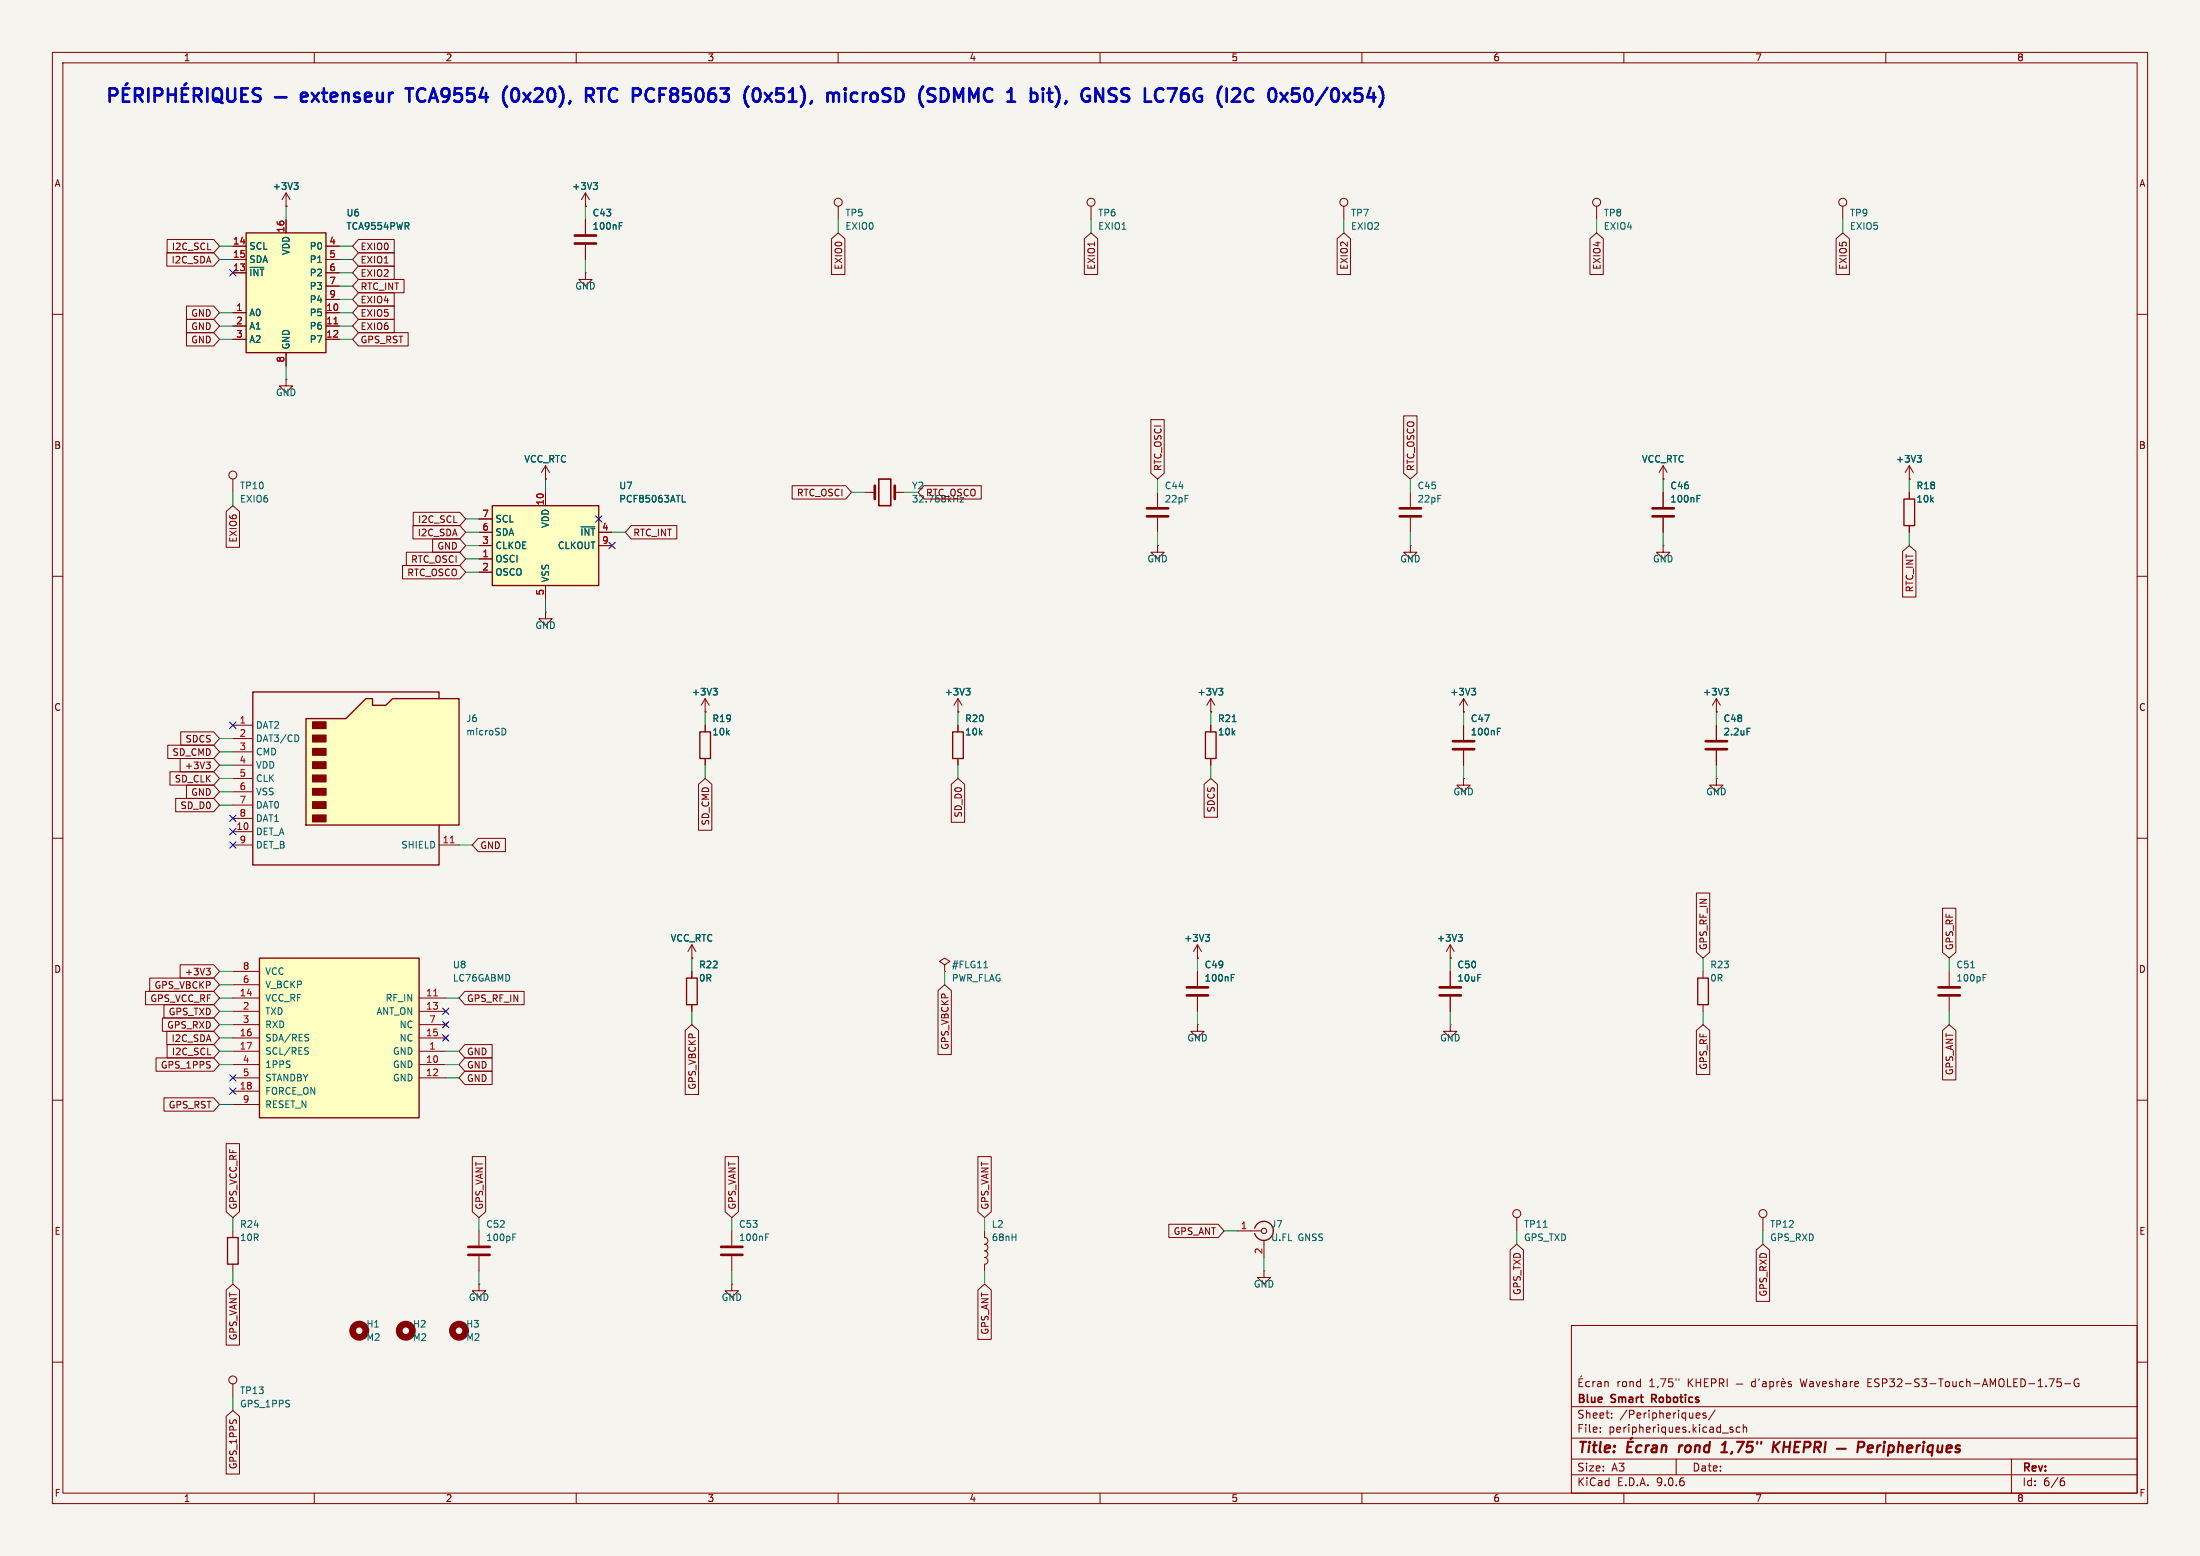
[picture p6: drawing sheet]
<svg xmlns="http://www.w3.org/2000/svg" width="420mm" height="297mm" viewBox="0 0 420 297" stroke-linecap="round" stroke-linejoin="round" font-family="sans-serif">
<path d="M0 0h420v297h-420z" fill="#f5f4ef" stroke="#f5f4ef" stroke-width=".19"/>
<g fill="none" stroke="#840000" stroke-width=".19">
<path d="M10 10h400v277h-400zM12 12h396v273h-396zM60 10v2M110 10v2M160 10v2M210 10v2M260 10v2M310 10v2M360 10v2M10 60h2M54.6 72.4v1.3h1.3l-1.3 1.2-1.3-1.2h1.3M54.6 72.4h.1"/>
<path d="M408 60h2M44.4 91.4v2.6M104.1 91.4h.1M104.1 88.9l-.7 1.3M104.1 88.9l.8 1.3M104.1 88.9v2.5M221 94v2.8M221 98.8v2.8M10 110h2M104.1 116.8v1.3h1.3l-1.3 1.3-1.2-1.3h1.2M104.1 116.8h.1M408 110h2"/>
<path d="M10 160h2M408 160h2M276.9 182.9h.1M276.9 195.6v1.3h1.2l-1.2 1.2-1.3-1.2h1.3M276.9 195.6h.1M276.9 180.3v2.6M276.9 185.4v2.8M276.9 190.2v2.8M276.9 180.3l-.8 1.3M276.9 180.3l.7 1.3M325.1 185.4v1.3M325.1 191.8v1.2"/>
<path d="M372.1 185.4v2.8M372.1 190.2v2.8M10 210h2M408 210h2M289.6 232.4v2.5M336.5 232.4v2.5M300 253h108v32h-108zM10 260h2M300 278.5h108M300 274.5h108M300 268.5h108M301.4 263.9h.5"/>
<path d="M301.9 262.6l-.2 .2M302.2 263.2h-.8v1.5h.8M303.4 263.8l-.4-.1-.3 .3 .2 .6h.5M304.1 263.7v1M304.5 263.7l-.3 .1-.1 .2M305 263.8h.6l.1 .9M305.5 273.2v.2M305.5 272.5v.1M305.7 264l-.5 .1a.29 .29 0 0 0-.3 .3 .29 .29 0 0 0 .3 .3l.5-.1M306.4 263.8l.2-.1 .3 .1 .1 .9M306.4 263.7v1M307.7 270.5v.2"/>
<path d="M307.7 269.8v.1M320 278.5v3M320.5 263.2v.3M324 269.7l.4 .1 .1 .2-.7 .2M324.4 270.6l-.4 .1M325.7 269.8l-.4-.1-.2 .2 .1 .2 .5 .2v.3h-.6M327.4 269.1l-1.2 1.9M330.8 272.5l-.4-.1-.2 .2 .1 .2 .5 .2v.3h-.6M331.4 264.2h1.3M332.2 272.5l-.5-.1-.3 .3 .2 .6h.6M332.8 272.5l.2-.1 .4 .1v.9M332.8 271.9v1.5"/>
<path d="M335.1 263.8l-.4-.1-.3 .3 .1 .6h.6M335.1 263.2v1.5M335.9 263.2l-.2 .3M336.5 263.8h.6l.1 .9M337.2 264l-.5 .1a.29 .29 0 0 0-.3 .3 .29 .29 0 0 0 .3 .3l.5-.1M337.9 263.8l.4-.1 .3 .3-.2 .6h-.5M337.9 263.7v1.5M339.2 263.7v1M339.7 263.7l-.3 .1-.2 .2M340.1 264.2l.7-.2-.1-.2-.4-.1-.2 .2 .1 .7h.5M340.3 263.1l.2 .2M341.9 263.8l-.3-.1-.2 .2v.2l.5 .2v.3h-.5"/>
<path d="M356.6 263.9h.5M357.3 263.2h-.7v1.5h.7M384 278.5v6.5M391.2 263.2h1l-.7 1.5M393.4 263.2h-.7v.7l.2-.1h.5l.1 .2-.1 .5-.2 .2-.5-.2M394.2 264.1h1.1M396.8 263.3a.7 .7 0 0 0-.9 .6 .7 .7 0 0 0 .9 .7l.1-.6h-.3M408 260h2M60 285v2M110 285v2M160 285v2M210 285v2"/>
<path d="M260 285v2M300 281.5h108M310 285v2M360 285v2M393.6 282.7h.4l.2 .2-.1 .5-.5 .2M394 282.1l-.4 .1"/>
<circle cx="44.4" cy="90.7" r=".76"/>
<circle cx="289.6" cy="231.6" r=".76"/>
<circle cx="336.6" cy="231.6" r=".76"/>
</g>
<g fill="none" stroke="#840000" stroke-width=".4">
<path d="M310.7 276.2h.7M311.8 275.2h-1l-.2 2h.9M313.4 276a.66 .66 0 0 0-1 .3l-.1 .5 .2 .3h.8M314.3 275.9l-.2 1.3M314.8 275.9l-.4 .1-.2 .3M315.5 276h.8l-.1 1.2M316.3 276.3l-.7 .1a.4 .4 0 0 0-.3 .4 .4 .4 0 0 0 .2 .4l.7-.1M317.3 276.1a.49 .49 0 0 1 .8 .1l-.1 1M317.3 275.9l-.2 1.3M320.6 275.9l-.1 1.3M328.6 277.2h1.1M328.8 275.8l.6-.6-.3 2"/>
<path d="M338.6 275.2l-.2 2M338.8 276.1l.7 1.1M339.8 275.2l-1.3 1.1M354.7 276.3h.8a.55 .55 0 0 0 .4-.5 .55 .55 0 0 0-.3-.6h-.8l-.2 2M356.6 276.5l.9-.2v-.3h-.8l-.2 .9 .3 .3 .5-.1M358.5 275.9l-.2 1.3M359 275.9l-.4 .1-.2 .3M359.7 275.9l-.2 1.3M359.8 275.2v.2M360.6 276h.8l.1 .3v.5a.66 .66 0 0 1-1 .3M360.6 275.9l-.2 2M362.4 276.1a.49 .49 0 0 1 .9 .1l-.2 1"/>
<path d="M362.5 275.2l-.2 2M364.1 276.5l1-.2-.1-.3h-.7l-.3 .9 .3 .3 .6-.1M366 275.9l-.2 1.3M366.5 275.9l-.3 .1-.3 .3M367.2 275.9l-.2 1.3M367.3 275.2v.2M369 276a.66 .66 0 0 0-1 .3v.5l.1 .3h.8M369 275.9l-.2 2M370 275.9l-.1 1.2a.57 .57 0 0 0 .8-.1M370.8 275.9l-.1 1.3M371.6 276.5l1-.2-.1-.3h-.7l-.2 .9 .2 .3 .6-.1M374.2 276a.49 .49 0 0 0-.8 .3v.1l.5 .1 .2 .3-.3 .4-.5-.1"/>
</g>
<path d="M315.3 267h.6M315.9 266.2h-.6v1.5" fill="none" stroke="#840000" stroke-width=".3"/>
<path d="M218.9 97h4.1M218.9 98.6h4.1M274.8 188.5h4.1M274.8 190h4.1M370.1 188.5h4M370.1 190h4" fill="none" stroke="#840000" stroke-width=".51"/>
<path d="M278.4 178.4h.8l-.5 .5M278.9 178.9l.3 .2v.3l-.3 .2M376.2 184.7h.7M378.6 186.6h.4M378.6 186h.6M294.6 234.3h.8" fill="none" stroke="#006464" stroke-width=".19"/>
<path d="M324.1 186.7h2v5.1h-2z" fill="none" stroke="#840000" stroke-width=".25"/>
<path d="M94 96.5h20.3v15.3h-20.3z" fill="#ffffc2"/>
<path d="M94 96.5h20.3v15.3h-20.3z" fill="none" stroke="#840000" stroke-width=".25"/>
<path d="M91.4 99.1h2.6M104.1 94v2.5M91.4 101.6h2.6M91.4 104.1h2.6M91.4 106.7h2.6M91.4 109.2h2.6M104.1 111.8v2.5M114.3 101.6h2.5M114.3 104.1h2.5" fill="none" stroke="#840000" stroke-width=".19"/>
<path d="M130.3 95.8h.6M110.9 100.6h2.7" fill="none" stroke="#006464" stroke-width=".19"/>
<path d="M49.5 182.9h30.5v30.5h-30.5z" fill="#ffffc2"/>
<path d="M49.5 182.9h30.5v30.5h-30.5zM131.1 186.7h2v5.1h-2zM43.4 236.2h2.1v5.1h-2.1z" fill="none" stroke="#840000" stroke-width=".25"/>
<g fill="none" stroke="#840000" stroke-width=".19">
<path d="M44.4 185.4h5.1M44.4 188h5.1M44.4 190.5h5.1M44.4 193h5.1M44.4 195.6h5.1M44.4 198.1h5.1M80 190.5h5.1M80 193h5.1M80 195.6h5.1M80 198.1h5.1M84.7 195.2l.8 .8M84.7 197.7l.8 .8"/>
<path d="M85.5 195.2l-.8 .8M85.5 197.7l-.8 .8M132.1 182.9h.1M132.1 180.3l-.8 1.3M132.1 180.3l.7 1.3M132.1 180.3v2.6M132.1 185.4v1.3M132.1 191.8v1.2M44.4 200.7h5.1M44.4 203.2h5.1M44.4 205.7h5.1M44.4 208.3h5.1"/>
<path d="M44.4 210.8h5.1M80 200.7h5.1M80 203.2h5.1M80 205.7h5.1M44.4 234.9v1.3M91.4 234.9v2.8M91.4 239.8v2.8M44.4 241.3v1.3M91.4 245.1v1.3h1.3l-1.3 1.2-1.2-1.2h1.2M91.4 245.1h.1M44.4 264.2v2.5"/>
<circle cx="44.4" cy="263.4" r=".76"/>
</g>
<path d="M58.4 200h.5M58.7 197.4l.2 .1M58.8 198.2l.1 .1-.1 .3M58.6 200.6l.3 .3-.3 .3M97.9 236.1h.4M97.9 235.5h.6" fill="none" stroke="#006464" stroke-width=".19"/>
<path d="M82.8 190.1h.7" fill="none" stroke="#a90000" stroke-width=".19"/>
<g fill="none" stroke="#840000" stroke-width="1.3">
<circle cx="68.6" cy="254" r="1.27"/>
<circle cx="77.5" cy="254" r="1.27"/>
</g>
<path d="M89.4 238h4.1M89.4 239.5h4.1" fill="none" stroke="#840000" stroke-width=".51"/>
<path d="M47 44.5h15.2v22.8h-15.2z" fill="#ffffc2"/>
<path d="M47 44.5h15.2v22.8h-15.2z" fill="none" stroke="#840000" stroke-width=".25"/>
<g fill="none" stroke="#840000" stroke-width=".19">
<path d="M54.6 39.4h.1M54.6 36.8v2.6M54.6 36.8l-.8 1.3M54.6 36.8l.8 1.3M111.8 39.4h.1M111.8 36.8l-.8 1.3M111.8 36.8l.7 1.3M111.8 36.8v2.6M44.4 47h2.6M44.4 49.5h2.6M44.4 52.1h2.6M44.4 59.7h2.6"/>
<path d="M54.6 41.9v2.6M62.2 47h2.6M62.2 49.5h2.6M62.2 52.1h2.6M62.2 59.7h2.6M62.2 54.6h2.6M62.2 57.2h2.6M44.4 62.2h2.6M44.4 64.8h2.6M54.6 67.3v2.6M62.2 62.2h2.6M62.2 64.8h2.6"/>
<path d="M180.3 184.2l1.1-.7-1.1-.6-1 .6 1 .7v1.2M180.3 185.4h.1M228.6 195.6v1.3h1.3l-1.3 1.2-1.3-1.2h1.3M228.6 195.6h.1"/>
</g>
<path d="M63.7 61.8h.8" fill="none" stroke="#a90000" stroke-width=".19"/>
<path d="M56.1 34.9h.8l-.4 .5M56.7 35.4l.2 .2v.3l-.2 .2M113.3 34.9h.8l-.5 .5M113.8 35.4l.3 .2v.3l-.3 .2M187.8 184.7h.8" fill="none" stroke="#006464" stroke-width=".19"/>
<path d="M58.4 137.2h7.6l3.8-3.8h1.3v1.2h2.6l1.2-1.2h12.7v24.1h-29.2z" fill="#ffffc2"/>
<path d="M363.5 95.3h2v5h-2zM58.4 137.2h7.6l3.8-3.8h1.3v1.2h2.6l1.2-1.2h12.7v24.1h-29.2zM83.8 133.4v-1.3h-35.5v33h35.5v-7.6M133.6 139.7h2v5.1h-2zM181.9 139.7h2v5.1h-2zM230.1 139.7h2.1v5.1h-2.1zM239.5 234.4a1.81 1.81 0 0 1 2.8-1 1.81 1.81 0 0 1 0 3 1.81 1.81 0 0 1-2.8-.9" fill="none" stroke="#840000" stroke-width=".25"/>
<g fill="#840000" stroke="#840000" stroke-width=".25">
<path d="M59.7 137.8h2.5v1.3h-2.5z"/>
<path d="M59.7 140.3h2.5v1.3h-2.5z"/>
<path d="M59.7 142.9h2.5v1.2h-2.5z"/>
<path d="M59.7 145.4h2.5v1.3h-2.5z"/>
<path d="M59.7 148h2.5v1.2h-2.5z"/>
<path d="M59.7 150.5h2.5v1.3h-2.5z"/>
<path d="M59.7 153h2.5v1.3h-2.5z"/>
<path d="M59.7 155.6h2.5v1.2h-2.5z"/>
</g>
<g fill="none" stroke="#840000" stroke-width=".19">
<path d="M54.6 39.4h.1M111.8 39.4h.1M160 39.4v2.5M208.3 39.4v2.5M256.5 39.4v2.5M304.8 39.4v2.5M351.8 39.4v2.5M31.8 48.3h9l1.1 1.2-1.1 1.3h-9zM31.9 45.7h8.9l1.1 1.3-1.1 1.3h-8.9zM35.6 58.4h5.2l1.1 1.3-1.1 1.3h-5.2zM44.4 47h2.6M44.4 49.5h2.6"/>
<path d="M44.4 52.1h2.6M44.4 59.7h2.6M54.6 41.9v2.6M62.2 47h2.6M62.2 49.5h2.6M62.2 52.1h2.6M62.2 59.7h2.6M62.2 54.6h2.6M62.2 57.2h2.6M68.4 55.9h6.9v2.5h-6.9l-1.1-1.2zM68.4 58.4h6.9v2.6h-6.9l-1.1-1.3zM68.4 53.3h8.7v2.6h-8.7l-1.1-1.3z"/>
<path d="M68.4 45.7h6.9v2.6h-6.9l-1.1-1.3zM68.4 48.3h6.9v2.5h-6.9l-1.1-1.3zM68.4 50.8h6.9v2.5h-6.9l-1.1-1.2zM111.8 52.1v1.2h1.2l-1.2 1.3-1.3-1.3h1.3M111.8 52.1h.1M111.8 41.9v2.8M111.8 46.7v2.8M158.7 45.6l1.3-1.1 1.3 1.1v6.8h-2.6zM207 45.6l1.3-1.1 1.3 1.1v6.8h-2.6zM255.3 45.6l1.2-1.1 1.3 1.1v6.8h-2.5zM303.5 45.6l1.3-1.1 1.3 1.1v6.8h-2.6zM350.5 45.6l1.3-1.1 1.3 1.1v6.8h-2.6z"/>
<path d="M35.6 61h5.2l1.1 1.2-1.1 1.3h-5.2zM35.6 63.5h5.2l1.1 1.3-1.1 1.2h-5.2zM44.4 62.2h2.6M44.4 64.8h2.6M54.6 67.3v2.6M62.2 62.2h2.6M62.2 64.8h2.6M68.4 61h6.9v2.5h-6.9l-1.1-1.3zM68.4 63.5h9.5v2.5h-9.5l-1.1-1.2zM268 79.4h2.5v10.9l-1.3 1.1-1.2-1.1zM43.2 97.6l1.2-1.1 1.3 1.1v6.9h-2.5zM78.9 97.8h8.9l1.1 1.3-1.1 1.2h-8.9z"/>
<path d="M91.4 99.1h2.6M104.1 91.4h.1M104.1 94v2.5M151.2 92.7h10.2l1.2 1.3-1.2 1.3h-10.2zM165.1 94h1.9M170.8 94h1.9M176.4 92.7h10.9v2.6h-10.9l-1.1-1.3zM219.7 80.1h2.6v10.2l-1.3 1.1-1.3-1.1zM269.2 94v2.8M269.2 98.8v2.8M317.5 91.4h.1M317.5 88.9l-.8 1.3"/>
<path d="M317.5 88.9l.8 1.3M317.5 88.9v2.5M317.5 94v2.8M317.5 98.8v2.8M364.5 91.4h.1M364.5 88.9l-.8 1.3M364.5 88.9l.8 1.3M364.5 88.9v2.5M364.5 94v1.3M76.8 107.9h11l1.1 1.3-1.1 1.3h-11zM77.6 105.4h10.2l1.1 1.3-1.1 1.3h-10.2zM78.8 100.3h9l1.1 1.3-1.1 1.3h-9z"/>
<path d="M82.6 102.9h5.2l1.1 1.2-1.1 1.3h-5.2zM91.4 101.6h2.6M91.4 104.1h2.6M91.4 106.7h2.6M91.4 109.2h2.6M104.1 111.8v2.5M114.3 101.6h2.5M114.3 104.1h2.5M120.5 100.3h8.7v2.6h-8.7l-1.1-1.3zM221 104.1v1.3h1.2l-1.2 1.3-1.3-1.3h1.3M221 104.1h.1M269.2 104.1v1.3h1.3l-1.3 1.3-1.2-1.3h1.2"/>
<path d="M269.2 104.1h.1M317.5 104.1v1.3h1.3l-1.3 1.3-1.3-1.3h1.3M317.5 104.1h.1M363.2 105.3l1.3-1.2 1.3 1.2v8.7h-2.6zM364.5 100.3v1.3M34.5 139.7h6.3l1.1 1.3-1.1 1.2h-6.3zM44.4 138.4h3.9M134.6 135.9h.1M134.6 133.4v2.5M134.6 138.4v1.3M134.6 133.4l-.7 1.2M134.6 133.4l.8 1.2"/>
<path d="M182.9 135.9h.1M182.9 133.4l-.8 1.2M182.9 133.4l.7 1.2M182.9 133.4v2.5M182.9 138.4v1.3M231.1 135.9h.1M231.1 133.4l-.7 1.2M231.1 133.4l.8 1.2M231.1 133.4v2.5M231.1 138.4v1.3M279.4 135.9h.1M279.4 133.4l-.8 1.2"/>
<path d="M279.4 133.4l.8 1.2M279.4 133.4v2.5M279.4 138.4v2.8M327.7 135.9h.1M327.7 133.4l-.8 1.2M327.7 133.4l.7 1.2M327.7 133.4v2.5M327.7 138.4v2.8M32 142.2h8.8l1.1 1.3-1.1 1.3h-8.8zM32.4 147.3h8.4l1.1 1.3-1.1 1.3h-8.4zM33.5 152.4h7.3l1.1 1.3-1.1 1.2h-7.3zM34.4 144.8h6.4l1.1 1.3-1.1 1.2h-6.4z"/>
<path d="M35.6 149.9h5.2l1.1 1.2-1.1 1.3h-5.2zM39.4 145.5h.7l-.4 .4M39.9 145.9l.2 .3v.3l-.2 .2M44.4 141h3.9M44.4 143.5h3.9M44.4 146.1h3.9M44.4 148.6h3.9M44.4 151.1h3.9M44.4 153.7h3.9M44.4 156.2h3.9M44.4 158.8h3.9M133.3 149.7l1.3-1.1 1.3 1.1v8.8h-2.6z"/>
<path d="M134.6 144.8v1.3M181.6 149.7l1.3-1.1 1.3 1.1v7.3h-2.6zM182.9 144.8v1.3M229.9 149.7l1.2-1.1 1.3 1.1v6.3h-2.5zM231.1 144.8v1.3M279.4 148.6v1.3h1.3l-1.3 1.2-1.3-1.2h1.3M279.4 148.6h.1M279.4 143.3v2.8M327.7 148.6v1.3h1.2l-1.2 1.2-1.3-1.2h1.3M327.7 148.6h.1M327.7 143.3v2.8M44.4 161.3h3.9"/>
<path d="M83.8 161.3h3.8M91.3 160h5.2v2.6h-5.2l-1.1-1.3zM323.8 170.5h2.6v11.3l-1.3 1.1-1.3-1.1zM370.8 173.4h2.6v8.4l-1.3 1.1-1.3-1.1zM27.8 189.2h13l1.1 1.3-1.1 1.3h-13zM28.6 186.7h12.2l1.1 1.3-1.1 1.2h-12.2zM31 194.3h9.8l1.1 1.3-1.1 1.3h-9.8zM31.3 191.8h9.5l1.1 1.2-1.1 1.3h-9.5zM31.8 196.8h9l1.1 1.3-1.1 1.3h-9zM31.9 199.4h8.9l1.1 1.3-1.1 1.2h-8.9zM34.4 184.1h6.4l1.1 1.3-1.1 1.3h-6.4zM39.4 184.8h.7l-.4 .5"/>
<path d="M39.9 185.3l.2 .2v.3l-.2 .3M88.7 199.4h5.2v2.5h-5.2l-1.1-1.2zM88.7 189.2h11.4v2.6h-11.4l-1.1-1.3zM130.8 196.7l1.3-1.1 1.3 1.1v12.2h-2.6zM132.1 182.9h.1M132.1 185.4v1.3M132.1 191.8v1.2M179.1 189.1l1.2-1.1 1.3 1.1v12.2h-2.5zM228.6 182.9h.1M228.6 180.3l-.8 1.3M228.6 180.3l.8 1.3M228.6 180.3v2.6"/>
<path d="M228.6 185.4v2.8M228.6 190.2v2.8M276.9 182.9h.1M276.9 185.4v2.8M276.9 190.2v2.8M323.8 196.7l1.3-1.1 1.3 1.1v8.4h-2.6zM370.8 196.7l1.3-1.1 1.3 1.1v9.4h-2.6zM29.8 201.9h11l1.1 1.3-1.1 1.3h-11zM31.3 209.5h9.5l1.1 1.3-1.1 1.3h-9.5zM43.2 218.3h2.5v13l-1.3 1.1-1.2-1.1zM88.7 204.5h5.2v2.5h-5.2l-1.1-1.3zM88.7 201.9h5.2v2.6h-5.2l-1.1-1.3z"/>
<path d="M90.2 220.8h2.5v10.5l-1.3 1.1-1.2-1.1zM138.4 220.8h2.6v10.5l-1.3 1.1-1.3-1.1zM139.7 234.9v2.8M139.7 239.8v2.8M186.7 220.8h2.5v10.5l-1.2 1.1-1.3-1.1zM188 234.9v1.3a.64 .64 0 0 1 .6 .7 .64 .64 0 0 1-.6 .6 .64 .64 0 0 1 .6 .6 .64 .64 0 0 1-.6 .7 .64 .64 0 0 1 .6 .6 .64 .64 0 0 1-.6 .6M223.1 233.7h9.5l1.1 1.2-1.1 1.3h-9.5zM236.2 234.9h4.6M241.3 236.7v3.3M288.3 238.6l1.3-1.1 1.2 1.1v9.5h-2.5zM335.3 238.6l1.2-1.1 1.3 1.1v9.8h-2.5zM43.2 246.2l1.2-1.1 1.3 1.1v10.5h-2.5z"/>
<path d="M139.7 245.1v1.3h1.3l-1.3 1.2-1.3-1.2h1.3M139.7 245.1h.1M186.7 246.2l1.3-1.1 1.2 1.1v9.5h-2.5zM188 240a.64 .64 0 0 1 .6 .7 .64 .64 0 0 1-.6 .6v1.3M241.3 242.6v1.2h1.3l-1.3 1.3-1.3-1.3h1.3M241.3 242.6h.1M43.2 270.4l1.2-1.2 1.3 1.2v11h-2.5z"/>
<circle cx="160" cy="38.6" r=".76"/>
<circle cx="208.3" cy="38.6" r=".76"/>
<circle cx="256.5" cy="38.6" r=".76"/>
<circle cx="304.8" cy="38.6" r=".76"/>
<circle cx="351.8" cy="38.6" r=".76"/>
</g>
<g fill="none" stroke="#006464" stroke-width=".19">
<path d="M56.1 34.9h.8l-.4 .5M56.7 35.4l.2 .2v.3l-.2 .2M113.3 34.9h.8l-.5 .5M113.8 35.4l.3 .2v.3l-.3 .2M118.2 43.1h.4M118.2 42.5h.6M130.3 95.8h.6M184 95l-.7 .8h.7M324 95.2h.4M324 94.6h.6M366 86.9h.8l-.4 .5M366.5 87.4l.3 .3v.3l-.3 .2"/>
<path d="M110.9 100.6h2.7M96.1 139a.68 .68 0 0 1 .5 .6 .68 .68 0 0 1-.5 .7M136.1 131.4h.8l-.4 .5M136.7 131.9l.2 .2v.3l-.2 .3M184.4 131.4h.8l-.4 .5M184.9 131.9l.3 .2v.3l-.3 .3M232.7 131.4h.7l-.4 .5M233.2 131.9l.2 .2v.3l-.2 .3M235.2 137.7h.8M280.9 131.4h.8l-.4 .5M281.5 131.9l.2 .2v.3l-.2 .3M285.9 139.6h.4"/>
<path d="M285.9 139h.6M329.2 131.4h.8l-.5 .5M329.7 131.9l.3 .2v.3l-.3 .3M333.5 139h.6M56.8 140.3l.2 .5-.2 .7M230.1 178.4h.8l-.4 .5M230.7 178.9l.2 .2v.3l-.2 .2M278.4 178.4h.8l-.5 .5M278.9 178.9l.3 .2v.3l-.3 .2M235.1 186.6h.4M235.1 186h.6M146.2 236.1h.4"/>
<path d="M146.2 235.5h.6"/>
</g>
<path d="M63.7 61.8h.8M86 160.9h.7" fill="none" stroke="#a90000" stroke-width=".19"/>
<circle cx="87.6" cy="254" r="1.27" fill="none" stroke="#840000" stroke-width="1.3"/>
<g fill="none" stroke="#840000" stroke-width=".51">
<path d="M109.7 45h4.1M109.7 46.5h4.1M167 92.7v2.6M170.8 92.7v2.6M267.2 97h4.1M267.2 98.6h4.1M315.5 97h4M315.5 98.6h4M277.4 141.5h4M277.4 143h4M325.6 141.5h4.1M325.6 143h4.1"/>
<path d="M226.6 188.5h4M226.6 190h4M137.7 238h4M137.7 239.5h4"/>
</g>
<circle cx="241.3" cy="234.9" r=".51" fill="none" stroke="#840000" stroke-width=".2"/>
<path d="M167.8 91.4h2.3v5.1h-2.3z" fill="none" stroke="#840000" stroke-width=".3"/>
<g fill="none" stroke="#009600" stroke-width=".19">
<path d="M54.6 39.4v2.5M111.8 39.4v2.5M41.9 49.5h2.5M41.9 47h2.5M41.9 59.7h2.5M64.8 49.5h2.5M64.8 47h2.5M64.8 59.7h2.5M64.8 52.1h2.5M64.8 54.6h2.5M64.8 57.2h2.5M111.8 49.5v2.6"/>
<path d="M160 41.9v2.6M208.3 41.9v2.6M256.5 41.9v2.6M304.8 41.9v2.6M351.8 41.9v2.6M41.9 62.2h2.5M41.9 64.8h2.5M54.6 69.9v2.5M64.8 62.2h2.5M64.8 64.8h2.5M44.4 94v2.5M88.9 99.1h2.5"/>
<path d="M104.1 91.4v2.6M162.6 94h2.5M172.7 94h2.6M221 91.4v2.6M269.2 91.4v2.6M317.5 91.4v2.6M364.5 91.4v2.6M88.9 101.6h2.5M88.9 104.1h2.5M88.9 106.7h2.5M88.9 109.2h2.5M104.1 114.3v2.5"/>
<path d="M116.8 101.6h2.6M221 101.6v2.5M269.2 101.6v2.5M317.5 101.6v2.5M364.5 101.6v2.5M134.6 135.9v2.5M182.9 135.9v2.5M231.1 135.9v2.5M279.4 135.9v2.5M327.7 135.9v2.5M41.9 141h2.5M41.9 143.5h2.5"/>
<path d="M41.9 146.1h2.5M41.9 148.6h2.5M41.9 151.1h2.5M41.9 153.7h2.5M134.6 146.1v2.5M182.9 146.1v2.5M231.1 146.1v2.5M279.4 146.1v2.5M327.7 146.1v2.5M87.6 161.3h2.6M41.9 185.4h2.5M41.9 190.5h2.5"/>
<path d="M41.9 195.6h2.5M41.9 198.1h2.5M41.9 193h2.5M41.9 188h2.5M85.1 190.5h2.5M132.1 182.9v2.5M132.1 193v2.6M180.3 185.4v2.6M228.6 182.9v2.5M228.6 193v2.6M276.9 182.9v2.5M276.9 193v2.6"/>
<path d="M325.1 182.9v2.5M325.1 193v2.6M372.1 182.9v2.5M372.1 193v2.6M41.9 203.2h2.5M41.9 200.7h2.5M41.9 210.8h2.5M85.1 203.2h2.5M85.1 200.7h2.5M85.1 205.7h2.5M44.4 232.4v2.5M91.4 232.4v2.5"/>
<path d="M139.7 232.4v2.5M188 232.4v2.5M233.7 234.9h2.5M289.6 234.9v2.6M336.5 234.9v2.6M44.4 242.6v2.5M91.4 242.6v2.5M139.7 242.6v2.5M188 242.6v2.5M241.3 240v2.6M44.4 266.7v2.5"/>
</g>
<g fill="none" stroke="#000084" stroke-width=".19">
<path d="M43.8 51.5l1.3 1.2M45.1 51.5l-1.3 1.2M113.7 98.5l1.2 1.2M114.9 98.5l-1.2 1.2M116.2 103.5l1.2 1.2M117.4 103.5l-1.2 1.2M43.8 137.8l1.3 1.2M45.1 137.8l-1.3 1.2M43.8 155.6l1.3 1.2M43.8 158.1l1.3 1.3M45.1 155.6l-1.3 1.2M45.1 158.1l-1.3 1.3"/>
<path d="M43.8 160.7l1.3 1.2M45.1 160.7l-1.3 1.2M84.5 197.5l1.2 1.2M84.5 195l1.2 1.2M84.5 192.4l1.2 1.2M85.7 197.5l-1.2 1.2M85.7 195l-1.2 1.2M85.7 192.4l-1.2 1.2M43.8 207.7l1.3 1.2M43.8 205.1l1.3 1.2M45.1 207.7l-1.3 1.2M45.1 205.1l-1.3 1.2"/>
</g>
<g fill="none" stroke="#0000c2" stroke-width=".51">
<path d="M20.9 18.2h1a.69 .69 0 0 0 .5-.7 .69 .69 0 0 0-.5-.6h-1v2.5M23.5 18.1h.8M24.3 15.9l-.3 .4M24.7 16.9h-1.2v2.5h1.2M25.8 18.2h.9a.69 .69 0 0 0 .6-.7 .69 .69 0 0 0-.6-.6h-.9v2.5M26.4 18.2l.8 1.2M28.3 16.9v2.5M29.5 18.2h1a.69 .69 0 0 0 .5-.7 .69 .69 0 0 0-.5-.6h-1v2.5M32.1 18.1h1.4M32.1 16.9v2.5M33.5 16.9v2.5M34.7 18.1h.9"/>
<path d="M35.6 15.9l-.4 .4M35.9 16.9h-1.2v2.5h1.2M37 18.2h1a.69 .69 0 0 0 .5-.7 .69 .69 0 0 0-.5-.6h-1v2.5M37.6 18.2l.9 1.2M39.6 16.9v2.5M41 17a.84 .84 0 0 1 .9-.1 .84 .84 0 0 1 .4 .8v.9a.85 .85 0 0 1-.8 .8 .85 .85 0 0 1-.8-.8v-.9l.1-.5zM41.1 18.8l.5 .1 .9 .8M43.4 16.9v2l.5 .5 .7-.1 .3-.4v-2M46.1 18.1h.8M47.3 16.9h-1.2v2.5h1.2M49.7 17l-.9-.1a.62 .62 0 0 0-.5 .6 .62 .62 0 0 0 .5 .6 .93 .93 0 0 1 .9 .6 .65 .65 0 0 1-.5 .7l-.9-.1M52.5 18.6h2.2"/>
<path d="M57.5 18.6l1.2-.3-.1-.5-.8-.1-.3 .4v.9l.1 .3 .2 .1 .8-.1M59.5 17.7l1.4 1.7M60.9 17.7l-1.4 1.7M61.5 17.7h.9M61.8 16.9v2.1l.1 .3 .5 .1M63.2 18.6l1.2-.3-.2-.5-.7-.1-.3 .4v.9l.1 .3 .2 .1 .7-.1M65.4 18a.63 .63 0 0 1 1.1 .1v1.3M65.4 17.7v1.7M68.6 17.8l-.6-.1-.4 .4 .1 .3 .9 .3 .1 .2-.1 .4-.2 .1-.8-.1M69.7 18.6l1.2-.3-.1-.5-.8-.1-.3 .4v.9l.1 .3 .2 .1 .8-.1M72 17.7v1.3l.1 .3a.69 .69 0 0 0 1-.1M73.1 17.7v1.7"/>
<path d="M74.3 17.7v1.7M75 17.7a.65 .65 0 0 0-.7 .5M77.4 16.9h1.5M78.1 16.9v2.5M96 18.7l.3 1 .5 .7M96.8 16.5l-.5 .7-.3 1M98.2 16.9a1.59 1.59 0 0 0 0 2.5M111.9 18.2h1a.69 .69 0 0 0 .5-.7 .69 .69 0 0 0-.5-.6h-1v2.5M112.5 18.2l.8 1.2M114.1 16.9h1.4M114.8 16.9v2.5M124.4 16.9l.4 .2"/>
<path d="M124.8 19.2l-.4 .2M143.9 17.1a.61 .61 0 0 1 .7-.2 .61 .61 0 0 1 .4 .5 1.49 1.49 0 0 1-.4 2l-.7-.2M146 17.7l1.3 1.7M147.3 17.7l-1.3 1.7M161.4 16.9v.2M161.4 17.7v1.7M161.4 16.9l-.2 .1 .2 .1M161.4 16.9l.1 .1-.1 .1M163.7 17.8l-.8-.1-.4 .5v.7l.2 .4 .2 .1 .8-.1M180.6 17a1.58 1.58 0 0 1 0 2.3M183 18.7l-.8-1.8v2.5M199.9 17.7h1"/>
<path d="M200.3 16.9v2.1l.1 .3 .5 .1M214.3 17l.3-.1 .9 .1M214.3 18l.3 .1a.93 .93 0 0 1 .9 .6 .65 .65 0 0 1-.4 .7h-.6M228.7 16.9l.6 .1M229 18.3h.5v.9l-.5 .2M243.2 17a1.9 1.9 0 0 1 0 2.3M244.5 17.7l1.3 1.7M245.8 17.7l-1.3 1.7M255.5 17.4a.62 .62 0 0 0-.6-.5 .62 .62 0 0 0-.6 .5 1.49 1.49 0 0 0 .4 2 .65 .65 0 0 0 .8-.5"/>
</g>
<g font-size="3.5" fill="#0000c2">
<text x="79.9" y="19.8">TCA9554</text>
<text x="99.2" y="19.8">(0x20),</text>
<text x="116" y="19.8">RTC</text>
<text x="126" y="19.8">PCF85063</text>
<text x="148.3" y="19.8">(0x51),</text>
<text x="165.2" y="19.8">microSD</text>
<text x="183.7" y="19.8">(SDMMC</text>
<text x="201.7" y="19.8">1</text>
<text x="207" y="19.8">bit),</text>
<text x="217.9" y="19.8">GNSS</text>
<text x="230.8" y="19.8">LC76G</text>
<text x="245.8" y="19.8">(I2C</text>
<text x="256.6" y="19.8">0x50/0x54)</text>
</g>
<g font-size="2.8" fill="#840000">
<text x="301" y="277.9">Title:</text>
<text x="321.4" y="277.9">rond</text>
<text x="330.3" y="277.9">1,75&quot;</text>
<text x="340.9" y="277.9">KHEPRI</text>
</g>
<g font-size="2.1" fill="#840000">
<text x="301" y="268.2">Blue</text>
<text x="307.7" y="268.2">Smart</text>
<text x="308.6" y="265">ro d</text>
<text x="314.9" y="265">1,75&quot;</text>
<text x="316" y="268.2">Robotics</text>
<text x="322.3" y="265">KHEPRI</text>
<text x="344.3" y="265">Waveshare</text>
<text x="357.2" y="265">ESP32-S3-Touch-AMOLED-1.75-G</text>
<text x="301" y="273.7">File:</text>
<text x="301" y="271">Sheet:</text>
<text x="307.1" y="273.7">peripheriques.kicad_sch</text>
<text x="309.2" y="271">/Peripheriques/</text>
<text x="301" y="281.1">Size:</text>
<text x="307.6" y="281.1">A3</text>
<text x="323" y="281.1">Date:</text>
<text x="386" y="281.3">Rev:</text>
<text x="301" y="283.9">KiCad</text>
<text x="308.7" y="283.9">E.D.A.</text>
<text x="316.3" y="283.9">9.0.6</text>
<text x="386" y="283.9">Id:</text>
<text x="390.1" y="283.9">6/6</text>
</g>
<g font-size="1.8" fill="#840000">
<text x="35" y="11.9">1</text>
<text x="85" y="11.9">2</text>
<text x="135" y="11.9">3</text>
<text x="185" y="11.9">4</text>
<text x="235" y="11.9">5</text>
<text x="285" y="11.9">6</text>
<text x="335" y="11.9">7</text>
<text x="385" y="11.9">8</text>
<text x="10.3" y="35.9">A</text>
<text x="408.3" y="35.9">A</text>
<text x="32.7" y="47.9">I2C_SCL</text>
<text x="68.7" y="47.9">EXIO0</text>
<text x="32.7" y="50.5">I2C_SDA</text>
<text x="68.7" y="50.5">EXIO1</text>
<text x="68.7" y="53">EXIO2</text>
<text x="161" y="51.6" transform="rotate(-90 161 51.6)">EXIO0</text>
<text x="209.2" y="51.6" transform="rotate(-90 209.2 51.6)">EXIO1</text>
<text x="257.5" y="51.6" transform="rotate(-90 257.5 51.6)">EXIO2</text>
<text x="305.8" y="51.6" transform="rotate(-90 305.8 51.6)">EXIO4</text>
<text x="352.7" y="51.6" transform="rotate(-90 352.7 51.6)">EXIO5</text>
<text x="68.7" y="58.1">EXIO4</text>
<text x="68.7" y="55.6">RTC_INT</text>
<text x="36.4" y="60.6">GND</text>
<text x="36.4" y="63.2">GND</text>
<text x="36.4" y="65.7">GND</text>
<text x="68.7" y="60.6">EXIO5</text>
<text x="68.7" y="63.2">EXIO6</text>
<text x="68.7" y="65.7">GPS_RST</text>
<text x="10.3" y="85.9">B</text>
<text x="408.2" y="85.9">B</text>
<text x="152" y="94.9">RTC_OSCI</text>
<text x="176.7" y="94.9">RTC_OSCO</text>
<text x="221.9" y="90" transform="rotate(-90 221.9 90)">RTC_OSCI</text>
<text x="270.2" y="90" transform="rotate(-90 270.2 90)">RTC_OSCO</text>
<text x="79.7" y="100">I2C_SCL</text>
<text x="174" y="96.1">32.768kHz</text>
<text x="45.4" y="103.7" transform="rotate(-90 45.4 103.7)">EXIO6</text>
<text x="78.4" y="107.6">RTC_OSCI</text>
<text x="79.6" y="102.6">I2C_SDA</text>
<text x="83.4" y="105.1">GND</text>
<text x="120.8" y="102.6">RTC_INT</text>
<text x="77.7" y="110.2">RTC_OSCO</text>
<text x="365.4" y="113.2" transform="rotate(-90 365.4 113.2)">RTC_INT</text>
<text x="10.3" y="135.9">C</text>
<text x="408.2" y="135.9">C</text>
<text x="35.3" y="141.9">SDCS</text>
<text x="32.8" y="144.5">SD_CMD</text>
<text x="33.3" y="149.5">SD_CLK</text>
<text x="35.2" y="147">+3V3</text>
<text x="34.4" y="154.6">SD_D0</text>
<text x="36.4" y="152.1">GND</text>
<text x="232.1" y="155.2" transform="rotate(-90 232.1 155.2)">SDCS</text>
<text x="135.6" y="157.7" transform="rotate(-90 135.6 157.7)">SD_CMD</text>
<text x="183.8" y="156.1" transform="rotate(-90 183.8 156.1)">SD_D0</text>
<text x="91.6" y="162.2">GND</text>
<text x="10.3" y="185.9">D</text>
<text x="326.1" y="181.5" transform="rotate(-90 326.1 181.5)">GPS_RF_IN</text>
<text x="373.1" y="181.5" transform="rotate(-90 373.1 181.5)">GPS_RF</text>
<text x="408.2" y="185.9">D</text>
<text x="28.6" y="191.5">GPS_VCC_RF</text>
<text x="29.4" y="188.9">GPS_VBCKP</text>
<text x="35.2" y="186.4">+3V3</text>
<text x="89.1" y="191.5">GPS_RF_IN</text>
<text x="31.8" y="196.5">GPS_RXD</text>
<text x="32.1" y="194">GPS_TXD</text>
<text x="32.7" y="199.1">I2C_SDA</text>
<text x="32.7" y="201.6">I2C_SCL</text>
<text x="89.1" y="201.6">GND</text>
<text x="181.3" y="200.5" transform="rotate(-90 181.3 200.5)">GPS_VBCKP</text>
<text x="30.6" y="204.2">GPS_1PPS</text>
<text x="89.1" y="206.7">GND</text>
<text x="89.1" y="204.2">GND</text>
<text x="133" y="208.1" transform="rotate(-90 133 208.1)">GPS_VBCKP</text>
<text x="326.1" y="204.3" transform="rotate(-90 326.1 204.3)">GPS_RF</text>
<text x="373.1" y="205.3" transform="rotate(-90 373.1 205.3)">GPS_ANT</text>
<text x="32.1" y="211.8">GPS_RST</text>
<text x="45.4" y="231" transform="rotate(-90 45.4 231)">GPS_VCC_RF</text>
<text x="92.4" y="231" transform="rotate(-90 92.4 231)">GPS_VANT</text>
<text x="140.7" y="231" transform="rotate(-90 140.7 231)">GPS_VANT</text>
<text x="188.9" y="231" transform="rotate(-90 188.9 231)">GPS_VANT</text>
<text x="10.3" y="235.9">E</text>
<text x="223.9" y="235.9">GPS_ANT</text>
<text x="408.3" y="235.9">E</text>
<text x="290.5" y="247.3" transform="rotate(-90 290.5 247.3)">GPS_TXD</text>
<text x="337.5" y="247.6" transform="rotate(-90 337.5 247.6)">GPS_RXD</text>
<text x="45.4" y="255.9" transform="rotate(-90 45.4 255.9)">GPS_VANT</text>
<text x="188.9" y="254.8" transform="rotate(-90 188.9 254.8)">GPS_ANT</text>
<text x="45.4" y="280.5" transform="rotate(-90 45.4 280.5)">GPS_1PPS</text>
<text x="10.3" y="285.9">F</text>
<text x="35" y="286.9">1</text>
<text x="85" y="286.9">2</text>
<text x="135" y="286.9">3</text>
<text x="185" y="286.9">4</text>
<text x="235" y="286.9">5</text>
<text x="285" y="286.9">6</text>
<text x="335" y="286.9">7</text>
<text x="385" y="286.9">8</text>
<text x="408.3" y="285.9">F</text>
</g>
<g font-size="1.8" fill="#006464">
<text x="52" y="36.4">+3V3</text>
<text x="66" y="41.5">U6</text>
<text x="109.1" y="36.4">+3V3</text>
<text x="113" y="41.5">C43</text>
<text x="161.3" y="41.5">TP5</text>
<text x="209.6" y="41.5">TP6</text>
<text x="257.8" y="41.5">TP7</text>
<text x="306.1" y="41.5">TP8</text>
<text x="353.1" y="41.5">TP9</text>
<text x="47.5" y="47.9">SCL</text>
<text x="59" y="47.9">P0</text>
<text x="66" y="44">TCA9554PWR</text>
<text x="113" y="44">100nF</text>
<text x="161.3" y="44">EXIO0</text>
<text x="209.6" y="44">EXIO1</text>
<text x="257.8" y="44">EXIO2</text>
<text x="306.1" y="44">EXIO4</text>
<text x="353.1" y="44">EXIO5</text>
<text x="47.5" y="50.4">SDA</text>
<text x="47.5" y="52.9">~{INT}</text>
<text x="55.5" y="48.8" transform="rotate(-90 55.5 48.8)">VDD</text>
<text x="59" y="50.4">P1</text>
<text x="59" y="52.9">P2</text>
<text x="59" y="55.5">P3</text>
<text x="59" y="58">P4</text>
<text x="109.7" y="55.5">GND</text>
<text x="47.5" y="60.6">A0</text>
<text x="47.5" y="63.1">A1</text>
<text x="47.5" y="65.6">A2</text>
<text x="59" y="60.6">P5</text>
<text x="59" y="63.1">P6</text>
<text x="59" y="65.6">P7</text>
<text x="55.5" y="66.8" transform="rotate(-90 55.5 66.8)">GND</text>
<text x="52.6" y="75.8">GND</text>
<text x="100" y="88.5">VCC_RTC</text>
<text x="313.3" y="88.5">VCC_RTC</text>
<text x="361.8" y="88.5">+3V3</text>
<text x="45.7" y="93.6">TP10</text>
<text x="118.1" y="93.6">U7</text>
<text x="174" y="93.6">Y2</text>
<text x="222.3" y="93.6">C44</text>
<text x="270.5" y="93.6">C45</text>
<text x="318.8" y="93.6">C46</text>
<text x="365.8" y="93.6">R18</text>
<text x="45.7" y="96.1">EXIO6</text>
<text x="94.5" y="99.9">SCL</text>
<text x="105" y="100.9" transform="rotate(-90 105 100.9)">VDD</text>
<text x="118.1" y="96.1">PCF85063ATL</text>
<text x="222.3" y="96.1">22pF</text>
<text x="270.5" y="96.1">22pF</text>
<text x="318.8" y="96.1">100nF</text>
<text x="365.8" y="96.1">10k</text>
<text x="94.5" y="102.5">SDA</text>
<text x="94.5" y="105">CLKOE</text>
<text x="94.5" y="107.5">OSCI</text>
<text x="106.4" y="105">CLKOUT</text>
<text x="110.7" y="102.5">~{INT}</text>
<text x="218.9" y="107.5">GND</text>
<text x="267.2" y="107.5">GND</text>
<text x="315.5" y="107.5">GND</text>
<text x="94.5" y="110.1">OSCO</text>
<text x="105" y="111.3" transform="rotate(-90 105 111.3)">VSS</text>
<text x="102.1" y="120.2">GND</text>
<text x="132" y="132.9">+3V3</text>
<text x="180.2" y="132.9">+3V3</text>
<text x="228.5" y="132.9">+3V3</text>
<text x="276.8" y="132.9">+3V3</text>
<text x="325" y="132.9">+3V3</text>
<text x="48.8" y="139.3">DAT2</text>
<text x="48.8" y="141.8">DAT3/CD</text>
<text x="88.9" y="138">J6</text>
<text x="88.9" y="140.6">microSD</text>
<text x="135.9" y="140.6">10k</text>
<text x="135.9" y="138">R19</text>
<text x="184.2" y="140.6">10k</text>
<text x="184.2" y="138">R20</text>
<text x="232.4" y="140.6">10k</text>
<text x="232.4" y="138">R21</text>
<text x="280.7" y="140.6">100nF</text>
<text x="280.7" y="138">C47</text>
<text x="328.9" y="138">C48</text>
<text x="328.9" y="140.6">2.2uF</text>
<text x="48.8" y="144.4">CMD</text>
<text x="48.8" y="146.9">VDD</text>
<text x="48.8" y="149.5">CLK</text>
<text x="48.8" y="152">VSS</text>
<text x="48.8" y="154.5">DAT0</text>
<text x="277.4" y="152">GND</text>
<text x="325.6" y="152">GND</text>
<text x="48.8" y="157.1">DAT1</text>
<text x="48.8" y="159.6">DET_A</text>
<text x="48.8" y="162.2">DET_B</text>
<text x="76.5" y="162.2">SHIELD</text>
<text x="127.9" y="179.9">VCC_RTC</text>
<text x="226" y="179.9">+3V3</text>
<text x="274.2" y="179.9">+3V3</text>
<text x="86.4" y="185">U8</text>
<text x="133.4" y="185">R22</text>
<text x="181.6" y="185">#FLG11</text>
<text x="229.9" y="185">C49</text>
<text x="278.1" y="185">C50</text>
<text x="326.4" y="185">R23</text>
<text x="373.4" y="185">C51</text>
<text x="50.5" y="186.3">VCC</text>
<text x="50.5" y="188.8">V_BCKP</text>
<text x="50.5" y="191.4">VCC_RF</text>
<text x="73.5" y="191.4">RF_IN</text>
<text x="86.4" y="187.6">LC76GABMD</text>
<text x="133.4" y="187.6">0R</text>
<text x="181.6" y="187.6">PWR_FLAG</text>
<text x="229.9" y="187.6">100nF</text>
<text x="278.1" y="187.6">10uF</text>
<text x="326.4" y="187.6">0R</text>
<text x="373.4" y="187.6">100pF</text>
<text x="50.5" y="193.9">TXD</text>
<text x="50.5" y="196.4">RXD</text>
<text x="71.8" y="193.9">ANT_ON</text>
<text x="76.2" y="196.4">NC</text>
<text x="50.5" y="199">SDA/RES</text>
<text x="50.5" y="201.5">SCL/RES</text>
<text x="74.9" y="201.5">GND</text>
<text x="76.2" y="199">NC</text>
<text x="226.6" y="199">GND</text>
<text x="274.8" y="199">GND</text>
<text x="50.5" y="204.1">1PPS</text>
<text x="50.5" y="206.6">STANDBY</text>
<text x="50.5" y="209.1">FORCE_ON</text>
<text x="74.9" y="204.1">GND</text>
<text x="74.9" y="206.6">GND</text>
<text x="50.5" y="211.7">RESET_N</text>
<text x="45.7" y="234.5">R24</text>
<text x="45.7" y="237.1">10R</text>
<text x="92.7" y="237.1">100pF</text>
<text x="92.7" y="234.5">C52</text>
<text x="141" y="237.1">100nF</text>
<text x="141" y="234.5">C53</text>
<text x="189.2" y="237.1">68nH</text>
<text x="189.2" y="234.5">L2</text>
<text x="242.6" y="234.5">J7</text>
<text x="242.6" y="237.1">U.FL</text>
<text x="247.8" y="237.1">GNSS</text>
<text x="290.8" y="234.5">TP11</text>
<text x="290.8" y="237.1">GPS_TXD</text>
<text x="337.8" y="234.5">TP12</text>
<text x="337.8" y="237.1">GPS_RXD</text>
<text x="239.3" y="246">GND</text>
<text x="89.4" y="248.5">GND</text>
<text x="137.7" y="248.5">GND</text>
<text x="69.9" y="256.1">M2</text>
<text x="69.9" y="253.6">H1</text>
<text x="78.7" y="256.1">M2</text>
<text x="78.7" y="253.6">H2</text>
<text x="88.9" y="256.1">M2</text>
<text x="88.9" y="253.6">H3</text>
<text x="45.7" y="268.8">GPS_1PPS</text>
<text x="45.7" y="266.3">TP13</text>
</g>
<g font-size="1.8" fill="#a90000">
<text x="44.4" y="46.7">14</text>
<text x="54.4" y="44.5" transform="rotate(-90 54.4 44.5)">16</text>
<text x="62.8" y="46.7">4</text>
<text x="44.4" y="49.3">15</text>
<text x="44.4" y="51.8">13</text>
<text x="62.8" y="49.3">5</text>
<text x="62.8" y="51.8">6</text>
<text x="45" y="59.4">1</text>
<text x="62.2" y="59.4">10</text>
<text x="62.8" y="54.4">7</text>
<text x="62.8" y="56.9">9</text>
<text x="45" y="62">2</text>
<text x="45" y="64.5">3</text>
<text x="62.2" y="62">11</text>
<text x="62.2" y="64.5">12</text>
<text x="54.4" y="69.3" transform="rotate(-90 54.4 69.3)">8</text>
<text x="92" y="98.8">7</text>
<text x="92" y="101.3">6</text>
<text x="103.9" y="96.6" transform="rotate(-90 103.9 96.6)">10</text>
<text x="114.9" y="101.3">4</text>
<text x="92" y="103.9">3</text>
<text x="92" y="106.4">1</text>
<text x="114.9" y="103.9">9</text>
<text x="92" y="109">2</text>
<text x="103.9" y="113.7" transform="rotate(-90 103.9 113.7)">5</text>
<text x="45.6" y="138.2">1</text>
<text x="45.6" y="140.7">2</text>
<text x="45.6" y="143.3">3</text>
<text x="45.6" y="145.8">4</text>
<text x="45.6" y="148.3">5</text>
<text x="45.6" y="150.9">6</text>
<text x="45.6" y="153.4">7</text>
<text x="45.6" y="156">8</text>
<text x="45" y="158.5">10</text>
<text x="45.6" y="161">9</text>
<text x="84.4" y="161">11</text>
<text x="46.3" y="185.2">8</text>
<text x="45.7" y="190.2">14</text>
<text x="46.3" y="187.7">6</text>
<text x="81.2" y="190.2">11</text>
<text x="45.7" y="197.9">16</text>
<text x="46.3" y="192.8">2</text>
<text x="46.3" y="195.3">3</text>
<text x="81.2" y="192.8">13</text>
<text x="81.2" y="197.9">15</text>
<text x="81.8" y="195.3">7</text>
<text x="45.7" y="200.4">17</text>
<text x="46.3" y="202.9">4</text>
<text x="81.2" y="202.9">10</text>
<text x="81.8" y="200.4">1</text>
<text x="45.7" y="208">18</text>
<text x="46.3" y="205.5">5</text>
<text x="81.2" y="205.5">12</text>
<text x="46.3" y="210.6">9</text>
<text x="236.8" y="234.7">1</text>
<text x="241" y="239.5" transform="rotate(-90 241 239.5)">2</text>
</g>
</svg>
